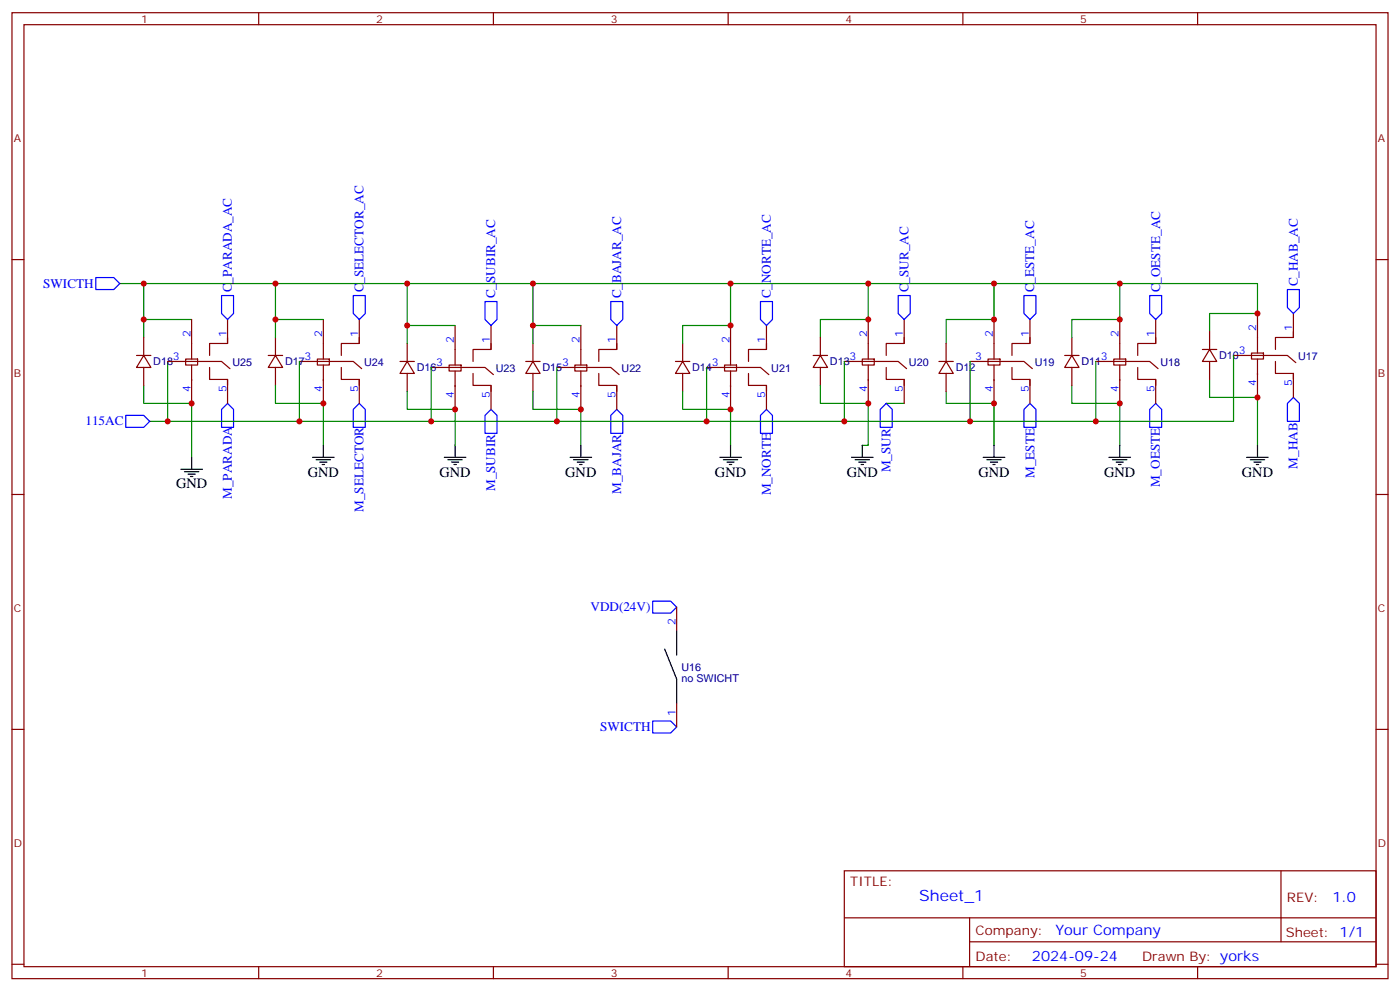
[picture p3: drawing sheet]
<svg xmlns="http://www.w3.org/2000/svg" width="412mm" height="292mm" viewBox="0 0 412 292" stroke-linecap="round" stroke-linejoin="round" font-family="sans-serif">
<g fill="none" stroke="#870000" stroke-width=".35">
<path d="M3.5 3.7h405.4v284.4h-405.4zM7.1 7.3h398.2v277.3h-398.2zM76.2 3.7v3.6M145.3 3.7v3.6M214.5 3.7v3.6M283.6 3.7v3.6M352.8 3.7v3.6M3.5 76.4h3.6M405.3 76.4h3.6M42.3 99.3v5.3M56.4 94.1v11.6M67 99.3v1.8h-5.3v3.5"/>
<path d="M67 94.1v7M81.1 99.3v5.3M95.2 94.1v11.6M105.8 99.3v1.8h-5.3v3.5M105.8 94.1v7M134.1 95.8v11.7M144.6 95.8v7.1M171.1 95.8v11.7M181.7 95.8v7.1M215.2 95.8v11.7M225.8 95.8v7.1M241.7 99.3v5.3"/>
<path d="M255.8 94.1v11.6M266.3 99.3v1.8h-5.2v3.5M266.3 94.1v7M292.8 94.1v11.6M303.4 99.3v1.8h-5.3v3.5M303.4 94.1v7M315.7 99.3v5.3M329.8 94.1v11.6M340.4 99.3v1.8h-5.3v3.5M340.4 94.1v7M356.3 97.6v5.3M370.4 92.3v11.6"/>
<path d="M381 97.6v1.7h-5.3v3.6M381 92.3v7M40.2 104.6h4.2M42.3 104.6l2.1 3.6h-4.2zM42.3 108.2v5.3M49.4 106.4h15.9l2.4 2.1M54.7 105.7h3.5v1.8h-3.5zM56.4 107.5v11.2M61.7 108.2v3.5h5.3v1.8M67 111.7v7M79 104.6h4.3M81.1 104.6l2.2 3.6h-4.3z"/>
<path d="M81.1 108.2v5.3M88.2 106.4h15.9l2.4 2.1M93.5 105.7h3.5v1.8h-3.5zM95.2 107.5v11.2M100.5 108.2v3.5h5.3v1.8M105.8 111.7v7M117.8 106.4h4.3M119.9 106.4l2.2 3.5h-4.3zM119.9 101.1v5.3M119.9 109.9v5.3M127 108.2h15.9l2.4 2.1M132.3 107.5h3.5v1.7h-3.5z"/>
<path d="M134.1 109.2v11.3M139.3 109.9v3.6h5.3v1.7M144.6 101.1v1.8h-5.3v3.5M144.6 113.5v7M154.9 106.4h4.2M157 106.4l2.1 3.5h-4.2zM157 101.1v5.3M157 109.9v5.3M164 108.2h15.9l2.5 2.1M169.3 107.5h3.6v1.7h-3.6zM171.1 109.2v11.3M176.4 109.9v3.6h5.3v1.7"/>
<path d="M181.7 101.1v1.8h-5.3v3.5M181.7 113.5v7M199 106.4h4.2M201.1 106.4l2.1 3.5h-4.2zM201.1 101.1v5.3M201.1 109.9v5.3M208.1 108.2h15.9l2.5 2.1M213.4 107.5h3.6v1.7h-3.6zM215.2 109.2v11.3M220.5 109.9v3.6h5.3v1.7M225.8 101.1v1.8h-5.3v3.5M225.8 113.5v7"/>
<path d="M239.5 104.6h4.3M241.7 104.6l2.1 3.6h-4.3zM241.7 108.2v5.3M248.7 106.4h15.9l2.5 2.1M254 105.7h3.5v1.8h-3.5zM255.8 107.5v11.2M261.1 108.2v3.5h5.2v1.8M266.3 111.7v7M276.6 106.4h4.2M278.7 106.4l2.1 3.5h-4.2zM278.7 101.1v5.3M278.7 109.9v5.3"/>
<path d="M285.8 106.4h15.8l2.5 2.1M291 105.7h3.6v1.8h-3.6zM292.8 107.5v11.2M298.1 108.2v3.5h5.3v1.8M303.4 111.7v7M313.6 104.6h4.3M315.7 104.6l2.2 3.6h-4.3zM315.7 108.2v5.3M322.8 106.4h15.9l2.4 2.1M328.1 105.7h3.5v1.8h-3.5zM329.8 107.5v11.2M335.1 108.2v3.5h5.3v1.8"/>
<path d="M340.4 111.7v7M354.2 102.9h4.2M356.3 102.9l2.1 3.5h-4.2zM356.3 106.4v5.3M363.4 104.6h15.8l2.5 2.2M368.7 103.9h3.5v1.8h-3.5zM370.4 105.7v11.3M375.7 106.4v3.5h5.3v1.8M381 109.9v7.1M3.5 145.6h3.6M405.3 145.6h3.6M199.3 178.7v7.1"/>
<path d="M3.5 214.7h3.6M199.3 206.9v7.1M405.3 214.7h3.6M248.7 256.3h156.6v28.3h-156.6zM377.3 256.4v20.8M248.7 270.2h156.5M285.6 277.2h119.6M285.6 270.2v14.1M3.5 283.8h3.6M76.2 284.6v3.5M145.3 284.6v3.5M214.5 284.6v3.5"/>
<path d="M283.6 284.6v3.5M352.8 284.6v3.5M405.3 283.8h3.6"/>
</g>
<g fill="none" stroke="#008700" stroke-width=".35">
<path d="M35.3 83.5h7v10.6M42.3 83.5h38.8v10.6M56.4 94.1h-14.1v5.2M81.1 83.5h38.8v12.3M95.2 94.1h-14.1v5.2M119.9 83.5h37.1v12.3M134.1 95.8h-14.2v5.3M157 83.5h58.2v12.3h-14.1v5.3M171.1 95.8h-14.1v5.3M215.2 83.5h40.6M241.7 99.3v-5.2h14.1v-10.6h37v10.6h-14.1v7M292.8 83.5h37"/>
<path d="M356.3 97.6v-5.3h14.1v-8.8h-40.6v10.6h-14.1v5.2M42.3 113.5v5.2h14.1v15.9M49.4 106.4v17.6h-5.3M81.1 113.5v5.2h14.1v12.4M88.2 106.4v17.6h-38.8M119.9 115.2v5.3h14.2v10.6M127 108.2v15.8h-38.8M157 115.2v5.3h14.1v10.6M164 108.2v15.8h-37M201.1 115.2v5.3h14.1v10.6M208.1 108.2v15.8h-44.1M241.7 113.5v5.2h14.1v12.4h-1.8"/>
<path d="M248.7 106.4v17.6h-40.6M261.1 118.7h5.2M278.7 115.2v3.5h14.1v12.4M285.8 106.4v17.6h-37.1M315.7 113.5v5.2h14.1v12.4M322.8 106.4v17.6h-37M356.3 111.7v5.3h14.1v14.1M363.4 104.6v19.4h-40.6"/>
</g>
<g fill="none" stroke="#00f" stroke-width=".35">
<path d="M28.2 81.7h5.3l1.8 1.8-1.8 1.7h-5.3zM65.3 87h3.5v5.3l-1.8 1.8-1.7-1.8zM104.1 87h3.5v5.3l-1.8 1.8-1.7-1.8zM142.9 88.8h3.5v5.3l-1.8 1.7-1.7-1.7zM179.9 88.8h3.5v5.3l-1.7 1.7-1.8-1.7zM224 88.8h3.5v5.3l-1.7 1.7-1.8-1.7zM264.6 87h3.5v5.3l-1.8 1.8-1.7-1.8zM301.6 87h3.6v5.3l-1.8 1.8-1.8-1.8zM338.7 87h3.5v5.3l-1.8 1.8-1.7-1.8zM379.2 85.2h3.6v5.3l-1.8 1.8-1.8-1.8zM67 118.7l1.8 1.8v5.3h-3.5v-5.3zM105.8 118.7l1.8 1.8v5.3h-3.5v-5.3z"/>
<path d="M261.1 118.7l1.7 1.8v5.3h-3.5v-5.3zM303.4 118.7l1.8 1.8v5.3h-3.6v-5.3zM340.4 118.7l1.8 1.8v5.3h-3.5v-5.3zM381 117l1.8 1.7v5.3h-3.6v-5.3zM37 122.3h5.3l1.8 1.7-1.8 1.8h-5.3zM144.6 120.5l1.8 1.8v5.3h-3.5v-5.3zM181.7 120.5l1.7 1.8v5.3h-3.5v-5.3zM225.8 120.5l1.7 1.8v5.3h-3.5v-5.3zM192.3 177h5.3l1.7 1.7-1.7 1.8h-5.3zM192.3 212.2h5.3l1.7 1.8-1.7 1.8h-5.3z"/>
</g>
<g fill="none" stroke="#000" stroke-width=".35">
<path d="M53.3 138.1h6.3M54.3 138.9h4.3M55.4 139.6h2.1M56.4 134.6v3.5M92.1 134.6h6.3M93.1 135.3h4.3M94.2 136h2.1M94.9 136.7h.7M95.2 131.1v3.5M130.9 134.6h6.3M131.9 135.3h4.3M133 136h2.1"/>
<path d="M133.7 136.7h.7M134.1 131.1v3.5M167.9 134.6h6.4M169 135.3h4.2M170 136h2.2M170.7 136.7h.7M171.1 131.1v3.5M212 134.6h6.4M213.1 135.3h4.2M214.1 136h2.2M214.8 136.7h.7M215.2 131.1v3.5"/>
<path d="M250.8 134.6h6.4M251.9 135.3h4.2M252.9 136h2.2M253.6 136.7h.8M254 131.1v3.5M289.6 134.6h6.4M290.7 135.3h4.2M291.7 136h2.2M292.5 136.7h.7M292.8 131.1v3.5M326.7 134.6h6.3M327.7 135.3h4.3"/>
<path d="M328.8 136h2.1M329.5 136.7h.7M329.8 131.1v3.5M367.2 134.6h6.4M368.3 135.3h4.2M369.4 136h2.1M370.1 136.7h.7M370.4 131.1v3.5M56.1 140.3h.7M195.8 191.1l3.5 8.8v7M199.3 185.8v7"/>
</g>
<g fill="#c00">
<circle cx="370.4" cy="92.3" r=".88"/>
<circle cx="329.8" cy="83.5" r=".88"/>
<circle cx="292.8" cy="83.5" r=".88"/>
<circle cx="292.8" cy="94.1" r=".88"/>
<circle cx="255.8" cy="83.5" r=".88"/>
<circle cx="215.2" cy="83.5" r=".88"/>
<circle cx="157" cy="83.5" r=".88"/>
<circle cx="119.9" cy="83.5" r=".88"/>
<circle cx="329.8" cy="94.1" r=".88"/>
<circle cx="81.1" cy="83.5" r=".88"/>
<circle cx="255.8" cy="94.1" r=".88"/>
<circle cx="215.2" cy="95.8" r=".88"/>
<circle cx="157" cy="95.8" r=".88"/>
<circle cx="119.9" cy="95.8" r=".88"/>
<circle cx="81.1" cy="94.1" r=".88"/>
<circle cx="42.3" cy="94.1" r=".88"/>
<circle cx="42.3" cy="83.5" r=".88"/>
<circle cx="49.4" cy="124" r=".88"/>
<circle cx="88.2" cy="124" r=".88"/>
<circle cx="127" cy="124" r=".88"/>
<circle cx="164" cy="124" r=".88"/>
<circle cx="208.1" cy="124" r=".88"/>
<circle cx="248.7" cy="124" r=".88"/>
<circle cx="285.8" cy="124" r=".88"/>
<circle cx="322.8" cy="124" r=".88"/>
<circle cx="134.1" cy="120.5" r=".88"/>
<circle cx="95.3" cy="118.7" r=".88"/>
<circle cx="171.1" cy="120.5" r=".88"/>
<circle cx="215.2" cy="120.5" r=".88"/>
<circle cx="255.8" cy="118.7" r=".88"/>
<circle cx="292.8" cy="118.7" r=".88"/>
<circle cx="329.8" cy="118.7" r=".88"/>
<circle cx="370.4" cy="117" r=".88"/>
<circle cx="56.4" cy="118.7" r=".88"/>
</g>
<text font-size="4.6" fill="#00f" x="270.8" y="265.4">Sheet_1</text>
<g font-size="4.2">
<text x="51.9" y="143.8">GND</text>
<text x="90.7" y="140.3">GND</text>
<text x="129.5" y="140.3">GND</text>
<text x="166.5" y="140.3">GND</text>
<text x="210.6" y="140.3">GND</text>
<text x="249.4" y="140.3">GND</text>
<text x="288.2" y="140.3">GND</text>
<text x="325.3" y="140.3">GND</text>
<text x="365.8" y="140.3">GND</text>
</g>
<g font-size="4.2" fill="#00f">
<text x="392.5" y="265.6">1.0</text>
<text x="310.9" y="275.2">Your Company</text>
<text x="304" y="283">2024-09-24</text>
</g>
<g font-size="3.9" fill="#00f">
<text x="12.7" y="84.7">SWICTH</text>
<text x="68.3" y="86.1" transform="rotate(-90 68.3 86.1)">C_PARADA_AC</text>
<text x="107.1" y="86.1" transform="rotate(-90 107.1 86.1)">C_SELECTOR_AC</text>
<text x="145.9" y="87.9" transform="rotate(-90 145.9 87.9)">C_SUBIR_AC</text>
<text x="183" y="87.9" transform="rotate(-90 183 87.9)">C_BAJAR_AC</text>
<text x="227" y="87.9" transform="rotate(-90 227 87.9)">C_NORTE_AC</text>
<text x="267.6" y="86.1" transform="rotate(-90 267.6 86.1)">C_SUR_AC</text>
<text x="304.7" y="86.1" transform="rotate(-90 304.7 86.1)">C_ESTE_AC</text>
<text x="341.7" y="86.1" transform="rotate(-90 341.7 86.1)">C_OESTE_AC</text>
<text x="382.3" y="84.3" transform="rotate(-90 382.3 84.3)">C_HAB_AC</text>
<text x="25.2" y="125.2">115AC</text>
<text x="382.3" y="137.9" transform="rotate(-90 382.3 137.9)">M_HAB</text>
<text x="262.4" y="139.1" transform="rotate(-90 262.4 139.1)">M_SUR</text>
<text x="304.7" y="140.7" transform="rotate(-90 304.7 140.7)">M_ESTE</text>
<text x="341.7" y="143.4" transform="rotate(-90 341.7 143.4)">M_OESTE</text>
<text x="68.3" y="146.9" transform="rotate(-90 68.3 146.9)">M_PARADA</text>
<text x="145.9" y="144.6" transform="rotate(-90 145.9 144.6)">M_SUBIR</text>
<text x="183" y="145.4" transform="rotate(-90 183 145.4)">M_BAJAR</text>
<text x="227.1" y="145.8" transform="rotate(-90 227.1 145.8)">M_NORTE</text>
<text x="107.1" y="150.7" transform="rotate(-90 107.1 150.7)">M_SELECTOR</text>
<text x="173.9" y="179.9">VDD(24V)</text>
<text x="176.8" y="215.2">SWICTH</text>
</g>
<g font-size="3.9" fill="#800">
<text x="250.5" y="260.9">TITLE:</text>
<text x="379.1" y="265.6">REV:</text>
<text x="287.4" y="275.1">Company:</text>
<text x="378.7" y="275.7">Sheet: 1/1</text>
<text x="287.4" y="282.8">Date:</text>
<text x="336.4" y="282.9">Draw</text>
<text x="346.6" y="282.9">n By: yorks</text>
</g>
<g font-size="3.2" fill="#800">
<text x="41.6" y="6.7">1</text>
<text x="110.8" y="6.7">2</text>
<text x="179.9" y="6.7">3</text>
<text x="249.1" y="6.7">4</text>
<text x="318.2" y="6.7">5</text>
<text x="4.1" y="41.8">A</text>
<text x="405.9" y="41.8">A</text>
<text x="4.1" y="111">B</text>
<text x="405.9" y="111">B</text>
<text x="4.1" y="180.1">C</text>
<text x="405.9" y="180.1">C</text>
<text x="4.1" y="249.3">D</text>
<text x="405.9" y="249.3">D</text>
<text x="41.6" y="287.5">1</text>
<text x="110.8" y="287.5">2</text>
<text x="179.9" y="287.5">3</text>
<text x="249.1" y="287.5">4</text>
<text x="318.2" y="287.5">5</text>
</g>
<g font-size="3.2" fill="#00f">
<text x="56.1" y="99.3" transform="rotate(-90 56.1 99.3)">2</text>
<text x="66.7" y="99.3" transform="rotate(-90 66.7 99.3)">1</text>
<text x="94.9" y="99.3" transform="rotate(-90 94.9 99.3)">2</text>
<text x="105.5" y="99.3" transform="rotate(-90 105.5 99.3)">1</text>
<text x="133.7" y="101.1" transform="rotate(-90 133.7 101.1)">2</text>
<text x="144.3" y="101.1" transform="rotate(-90 144.3 101.1)">1</text>
<text x="170.7" y="101.1" transform="rotate(-90 170.7 101.1)">2</text>
<text x="181.3" y="101.1" transform="rotate(-90 181.3 101.1)">1</text>
<text x="214.8" y="101.1" transform="rotate(-90 214.8 101.1)">2</text>
<text x="225.4" y="101.1" transform="rotate(-90 225.4 101.1)">1</text>
<text x="255.4" y="99.3" transform="rotate(-90 255.4 99.3)">2</text>
<text x="266" y="99.3" transform="rotate(-90 266 99.3)">1</text>
<text x="292.5" y="99.3" transform="rotate(-90 292.5 99.3)">2</text>
<text x="303" y="99.3" transform="rotate(-90 303 99.3)">1</text>
<text x="329.5" y="99.3" transform="rotate(-90 329.5 99.3)">2</text>
<text x="340.1" y="99.3" transform="rotate(-90 340.1 99.3)">1</text>
<text x="370.1" y="97.6" transform="rotate(-90 370.1 97.6)">2</text>
<text x="380.6" y="97.6" transform="rotate(-90 380.6 97.6)">1</text>
<text x="50.9" y="106">3</text>
<text x="89.7" y="106">3</text>
<text x="128.5" y="107.8">3</text>
<text x="165.6" y="107.8">3</text>
<text x="209.6" y="107.8">3</text>
<text x="250.2" y="106">3</text>
<text x="287.3" y="106">3</text>
<text x="324.3" y="106">3</text>
<text x="364.9" y="104.3">3</text>
<text x="370.1" y="113.7" transform="rotate(-90 370.1 113.7)">4</text>
<text x="380.6" y="113.7" transform="rotate(-90 380.6 113.7)">5</text>
<text x="56.1" y="115.5" transform="rotate(-90 56.1 115.5)">4</text>
<text x="66.7" y="115.5" transform="rotate(-90 66.7 115.5)">5</text>
<text x="94.9" y="115.5" transform="rotate(-90 94.9 115.5)">4</text>
<text x="105.5" y="115.5" transform="rotate(-90 105.5 115.5)">5</text>
<text x="133.7" y="117.2" transform="rotate(-90 133.7 117.2)">4</text>
<text x="144.3" y="117.2" transform="rotate(-90 144.3 117.2)">5</text>
<text x="170.7" y="117.2" transform="rotate(-90 170.7 117.2)">4</text>
<text x="181.3" y="117.2" transform="rotate(-90 181.3 117.2)">5</text>
<text x="214.8" y="117.2" transform="rotate(-90 214.8 117.2)">4</text>
<text x="225.4" y="117.2" transform="rotate(-90 225.4 117.2)">5</text>
<text x="255.4" y="115.5" transform="rotate(-90 255.4 115.5)">4</text>
<text x="266" y="115.5" transform="rotate(-90 266 115.5)">5</text>
<text x="292.5" y="115.5" transform="rotate(-90 292.5 115.5)">4</text>
<text x="303" y="115.5" transform="rotate(-90 303 115.5)">5</text>
<text x="329.5" y="115.5" transform="rotate(-90 329.5 115.5)">4</text>
<text x="340.1" y="115.5" transform="rotate(-90 340.1 115.5)">5</text>
<text x="199" y="184" transform="rotate(-90 199 184)">2</text>
<text x="199" y="210.7" transform="rotate(-90 199 210.7)">1</text>
</g>
<g font-size="3.2" fill="#000080">
<text x="45.2" y="107.5">D18</text>
<text x="68.4" y="107.7">U25</text>
<text x="84" y="107.5">D17</text>
<text x="107.2" y="107.7">U24</text>
<text x="244.5" y="107.5">D13</text>
<text x="267.8" y="107.7">U20</text>
<text x="304.8" y="107.7">U19</text>
<text x="318.6" y="107.5">D11</text>
<text x="341.8" y="107.7">U18</text>
<text x="359.1" y="105.8">D10</text>
<text x="382.4" y="106">U17</text>
<text x="122.8" y="109.3">D16</text>
<text x="146" y="109.5">U23</text>
<text x="159.8" y="109.3">D15</text>
<text x="183.1" y="109.5">U22</text>
<text x="203.9" y="109.3">D14</text>
<text x="227.2" y="109.5">U21</text>
<text x="281.5" y="109.3">D12</text>
<text x="200.7" y="197.5">U16</text>
<text x="200.7" y="200.7">no SWICHT</text>
</g>
</svg>
